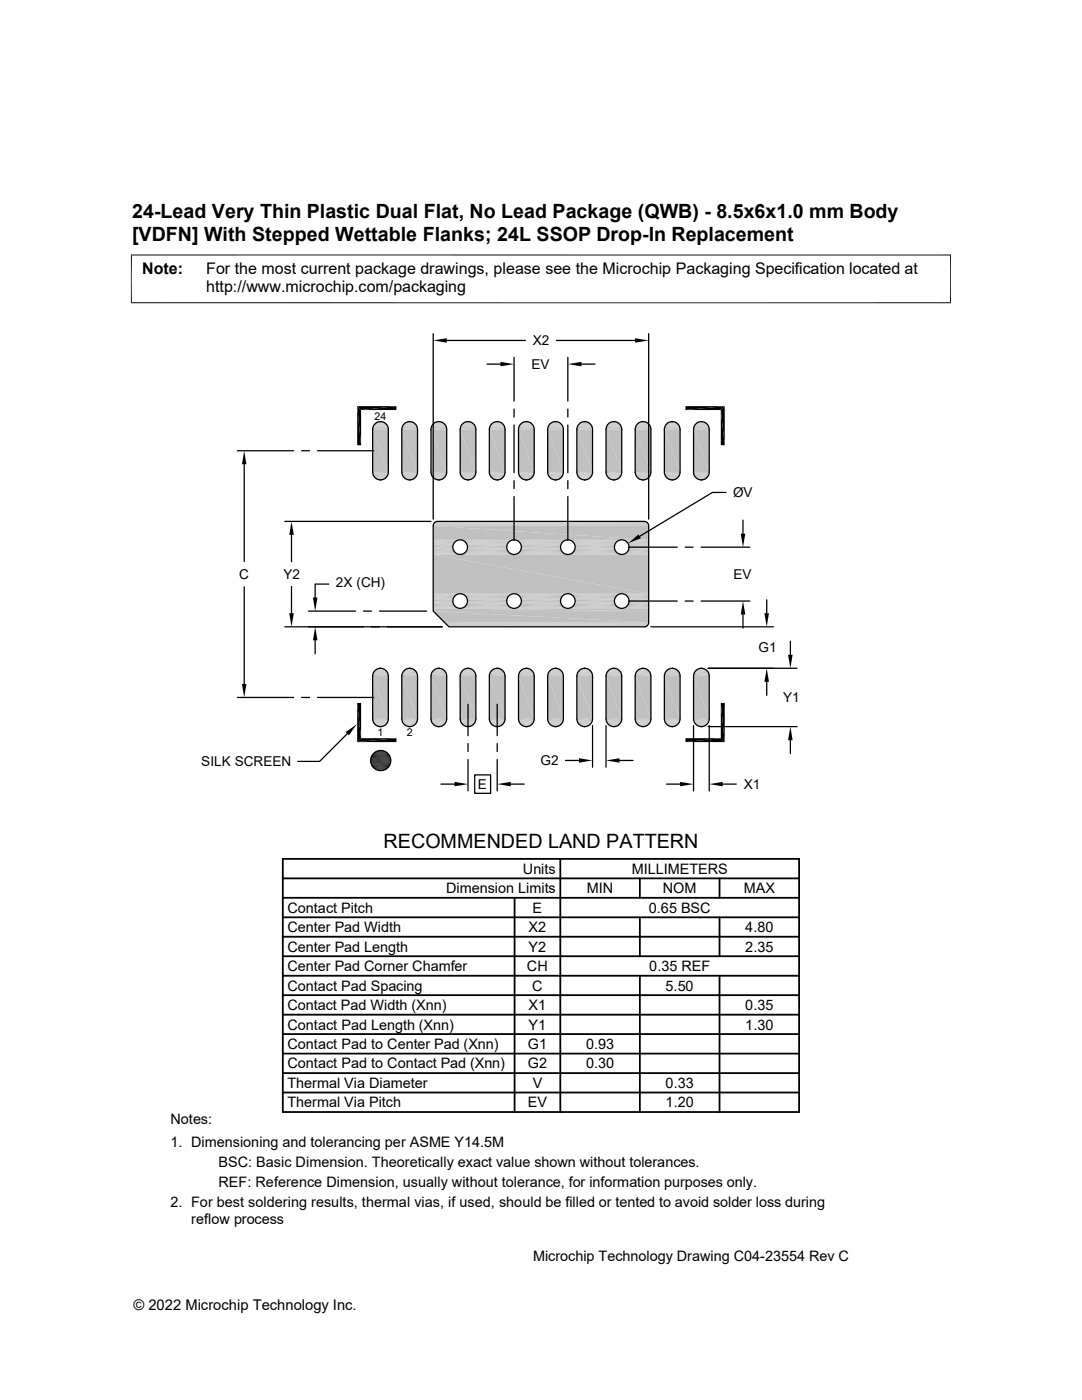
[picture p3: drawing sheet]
<svg xmlns="http://www.w3.org/2000/svg" width="216mm" height="279mm" viewBox="0 0 216 279" stroke-linecap="round" stroke-linejoin="round" font-family="sans-serif">
<path d="M86.4 104.9h43M86.5 104.7h42.9M86.5 104.6h42.9M86.6 104.4h42.7M86.7 104.3h42.5M86.8 104.2h42.3M86.9 104.2h42.1M87 104.1h41.8M87.2 104.1h41.5" fill="none" stroke="#c0c0c0" stroke-width=".2"/>
<g fill="#c0c0c0">
<path d="M86.4 104.9l43 2.8h-43z"/>
<path d="M86.4 104.9h43v2.8z"/>
</g>
<g fill="none" stroke="#c0c0c0" stroke-width=".2">
<path d="M86.4 107.8h5.3M86.4 107.8h5M86.4 108h4.8M86.4 108.1h4.5M86.4 110.3h4.5M86.4 110.5h4.8M86.4 110.6h5M86.4 110.6h5.3M91.9 110.6h10.5M91.9 107.8h10.5M92.2 107.8h10M92.2 110.6h10"/>
<path d="M92.5 110.5h9.4M92.5 108h9.4M92.7 108.1h9M92.7 110.3h9M102.7 110.6h10.5M102.7 107.8h10.5M103 107.8h9.9M103 110.6h9.9M103.2 108h9.4M103.2 110.5h9.4M103.5 108.1h8.9M103.5 110.3h8.9"/>
<path d="M113.5 107.8h10.4M113.5 110.6h10.4M113.7 107.8h10M113.7 110.6h10M114 108h9.4M114 110.5h9.4M114.2 110.3h9M114.2 108.1h9M124.2 107.8h5.2M124.2 110.6h5.2M124.5 107.8h4.9M124.5 110.6h4.9"/>
<path d="M124.7 108h4.7M124.7 110.5h4.7M124.9 108.1h4.5M124.9 110.3h4.5"/>
</g>
<path d="M86.4 108.3h4.3M86.4 110.1h4.3M92.9 108.3h8.6M92.9 110.1h8.6M103.7 110.1h8.5M103.7 108.3h8.5M114.4 108.3h8.6M114.4 110.1h8.6M125.2 108.3h4.2M125.2 110.1h4.2" fill="none" stroke="#c0c0c0" stroke-width=".21"/>
<g fill="none" stroke="#c0c0c0" stroke-width=".25">
<path d="M86.4 108.5h4.2M86.4 108.8h4M86.4 109.6h4M86.4 109.9h4.2M93.1 109.9h8.2M93.1 108.5h8.2M93.2 108.8h8M93.2 109.6h8M103.8 108.5h8.3M103.8 109.9h8.3M103.9 109.6h8M103.9 108.8h8"/>
<path d="M114.6 109.9h8.2M114.6 108.5h8.2M114.7 108.8h8M114.7 109.6h8M125.3 109.9h4.1M125.3 108.5h4.1M125.4 109.6h4M125.4 108.8h4"/>
</g>
<path d="M86.4 109.1h4M86.4 109.3h4M93.3 109.3h7.8M93.3 109.1h7.8M104 109.3h7.9M104 109.1h7.9M114.8 109.3h7.8M114.8 109.1h7.8M125.5 109.3h3.9M125.5 109.1h3.9" fill="none" stroke="#c0c0c0" stroke-width=".28"/>
<g fill="#c0c0c0">
<path d="M86.4 110.7l43 7.8h-43z"/>
<path d="M86.4 110.7h43v7.8z"/>
</g>
<g fill="none" stroke="#c0c0c0" stroke-width=".2">
<path d="M86.4 118.5h5.3M86.4 118.6h5M86.4 118.7h4.8M86.4 118.9h4.5M91.9 118.5h10.5M92.2 118.6h10M92.5 118.7h9.4M92.7 118.9h9M102.7 118.5h10.5M103 118.6h9.9M103.2 118.7h9.4M103.5 118.9h8.9"/>
<path d="M113.5 118.5h10.4M113.7 118.6h10M114 118.7h9.4M114.2 118.9h9M124.2 118.5h5.2M124.5 118.6h4.9M124.7 118.7h4.7M124.9 118.9h4.5M86.4 121h4.5M86.4 121.2h4.8M86.4 121.3h5M86.4 121.4h5.3"/>
<path d="M91.9 121.4h10.5M92.2 121.3h10M92.5 121.2h9.4M92.7 121h9M102.7 121.4h10.5M103 121.3h9.9M103.2 121.2h9.4M103.5 121h8.9M113.5 121.4h10.4M113.7 121.3h10M114 121.2h9.4M114.2 121h9"/>
<path d="M124.2 121.4h5.2M124.5 121.3h4.9M124.7 121.2h4.7M124.9 121h4.5"/>
</g>
<path d="M86.4 119.1h4.3M92.9 119.1h8.6M103.7 119.1h8.5M114.4 119.1h8.6M125.2 119.1h4.2M86.4 120.8h4.3M92.9 120.8h8.6M103.7 120.8h8.5M114.4 120.8h8.6M125.2 120.8h4.2" fill="none" stroke="#c0c0c0" stroke-width=".21"/>
<g fill="none" stroke="#c0c0c0" stroke-width=".25">
<path d="M86.4 119.3h4.2M86.4 119.5h4M93.1 119.3h8.2M93.2 119.5h8M103.8 119.3h8.3M103.9 119.5h8M114.6 119.3h8.2M114.7 119.5h8M125.3 119.3h4.1M125.4 119.5h4M86.4 120.4h4M86.4 120.6h4.2"/>
<path d="M93.1 120.6h8.2M93.2 120.4h8M103.8 120.6h8.3M103.9 120.4h8M114.6 120.6h8.2M114.7 120.4h8M125.3 120.6h4.1M125.4 120.4h4"/>
</g>
<path d="M86.4 119.8h4M93.3 119.8h7.8M104 119.8h7.9M114.8 119.8h7.8M125.5 119.8h3.9M86.4 120.1h4M93.3 120.1h7.8M104 120.1h7.9M114.8 120.1h7.8M125.5 120.1h3.9" fill="none" stroke="#c0c0c0" stroke-width=".28"/>
<g fill="#c0c0c0">
<path d="M86.4 121.4l43 .6h-43z"/>
<path d="M86.4 121.4h43v.6z"/>
<path d="M86.4 122l43 2.2h-40.7z"/>
<path d="M86.4 122h43v2.2z"/>
</g>
<path d="M88.7 124.3h40.7M88.8 124.4h40.6M89 124.6h40.4M89.1 124.7h40.2M89.3 124.8h39.9M89.4 124.9h39.7M89.5 125h39.5M89.5 125.1h39.3" fill="none" stroke="#c0c0c0" stroke-width=".2"/>
<g fill="#c0c0c0">
<path d="M75.7 84.2h.5z"/>
<path d="M81.5 84.2h.5z"/>
<path d="M87.3 84.2h.5z"/>
<path d="M93.1 84.2h.6z"/>
<path d="M99 84.2h.5z"/>
<path d="M104.8 84.2h.5z"/>
<path d="M110.6 84.2h.5z"/>
<path d="M116.4 84.2h.5z"/>
<path d="M122.2 84.2h.6z"/>
<path d="M128.1 84.2h.5z"/>
<path d="M133.9 84.2h.5z"/>
<path d="M139.7 84.2h.5z"/>
<path d="M133.8 84.2h.6z"/>
<path d="M128 84.2h.6z"/>
<path d="M104.7 84.2h.6z"/>
<path d="M98.9 84.2h.6z"/>
<path d="M81.4 84.2h.6z"/>
<path d="M75.6 84.2h.6z"/>
<path d="M139.4 84.2h1.1z"/>
<path d="M139.7 84.2h.8z"/>
<path d="M133.6 84.2h1.1z"/>
<path d="M133.8 84.2h.9z"/>
<path d="M127.8 84.2h1z"/>
<path d="M128 84.2h.8z"/>
<path d="M122 84.2h1z"/>
<path d="M122.2 84.2h.8z"/>
<path d="M116.1 84.2h1.1z"/>
<path d="M116.4 84.2h.8z"/>
<path d="M110.3 84.2h1.1z"/>
<path d="M110.6 84.2h.8z"/>
<path d="M104.5 84.2h1.1z"/>
<path d="M104.7 84.2h.9z"/>
<path d="M98.7 84.2h1z"/>
<path d="M98.9 84.2h.8z"/>
<path d="M92.9 84.2h1z"/>
<path d="M93.1 84.2h.8z"/>
<path d="M87 84.2h1.1z"/>
<path d="M87.3 84.2h.8z"/>
<path d="M81.2 84.2h1.1z"/>
<path d="M81.4 84.2h.9z"/>
<path d="M75.4 84.2h1.1z"/>
<path d="M75.6 84.2h.9z"/>
<path d="M133.5 84.2h1.2z"/>
<path d="M127.7 84.2h1.2z"/>
<path d="M127.8 84.2h1.1z"/>
<path d="M104.4 84.2h1.2z"/>
<path d="M98.6 84.2h1.2z"/>
<path d="M98.7 84.2h1.1z"/>
<path d="M75.3 84.2h1.2z"/>
<path d="M139.2 84.3l.2-.1 1.3 .1z"/>
<path d="M139.4 84.2h1.1l.2 .1z"/>
<path d="M133.4 84.3l.1-.1 1.4 .1z"/>
<path d="M133.5 84.2l1.4 .1z"/>
<path d="M127.6 84.3l.1-.1 1.4 .1z"/>
<path d="M127.7 84.2l1.4 .1z"/>
<path d="M121.7 84.3l.3-.1 1.3 .1z"/>
<path d="M122 84.2h1l.3 .1z"/>
<path d="M115.9 84.3l.2-.1 1.4 .1z"/>
<path d="M116.1 84.2h1.1l.3 .1z"/>
<path d="M110.1 84.3l.2-.1 1.3 .1z"/>
<path d="M110.3 84.2h1.1l.2 .1z"/>
<path d="M104.3 84.3l.1-.1 1.4 .1z"/>
<path d="M104.4 84.2l1.4 .1z"/>
<path d="M98.4 84.3l.2-.1 1.4 .1z"/>
<path d="M98.6 84.2l1.4 .1z"/>
<path d="M92.6 84.3l.3-.1 1.3 .1z"/>
<path d="M92.9 84.2h1l.3 .1z"/>
<path d="M86.8 84.3l.2-.1 1.3 .1z"/>
<path d="M87 84.2h1.1l.2 .1z"/>
<path d="M81 84.3l.2-.1 1.3 .1z"/>
<path d="M81.2 84.2l1.3 .1z"/>
<path d="M75.2 84.3l.1-.1 1.4 .1z"/>
<path d="M75.3 84.2l1.4 .1z"/>
<path d="M133.3 84.4h1.7z"/>
<path d="M133.4 84.3l1.6 .1z"/>
<path d="M127.4 84.4h1.8z"/>
<path d="M127.6 84.3l1.6 .1z"/>
<path d="M104.2 84.4h1.7z"/>
<path d="M104.3 84.3l1.6 .1z"/>
<path d="M98.3 84.4h1.8z"/>
<path d="M98.4 84.3l1.7 .1z"/>
<path d="M80.9 84.4h1.7z"/>
<path d="M81 84.3l1.6 .1z"/>
<path d="M75.1 84.4h1.7z"/>
<path d="M75.2 84.3l1.6 .1z"/>
</g>
<path d="M139 84.4h2" fill="none" stroke="#c0c0c0" stroke-width=".2"/>
<path d="M139.2 84.3h1.5l.3 .2z" fill="#c0c0c0"/>
<path d="M133.1 84.4h2" fill="none" stroke="#c0c0c0" stroke-width=".2"/>
<path d="M133.3 84.4l1.8 .1z" fill="#c0c0c0"/>
<path d="M127.3 84.4h2" fill="none" stroke="#c0c0c0" stroke-width=".2"/>
<path d="M127.4 84.4l1.9 .1z" fill="#c0c0c0"/>
<path d="M121.5 84.4h2" fill="none" stroke="#c0c0c0" stroke-width=".2"/>
<path d="M121.7 84.3h1.6l.2 .2z" fill="#c0c0c0"/>
<path d="M115.7 84.4h2" fill="none" stroke="#c0c0c0" stroke-width=".2"/>
<path d="M115.9 84.3h1.6l.2 .2z" fill="#c0c0c0"/>
<path d="M109.8 84.4h2.1" fill="none" stroke="#c0c0c0" stroke-width=".2"/>
<path d="M110.1 84.3h1.5l.3 .2z" fill="#c0c0c0"/>
<path d="M104 84.4h2" fill="none" stroke="#c0c0c0" stroke-width=".2"/>
<path d="M104.2 84.4l1.8 .1z" fill="#c0c0c0"/>
<path d="M98.2 84.4h2" fill="none" stroke="#c0c0c0" stroke-width=".2"/>
<path d="M98.3 84.4l1.9 .1z" fill="#c0c0c0"/>
<path d="M92.4 84.4h2" fill="none" stroke="#c0c0c0" stroke-width=".2"/>
<path d="M92.6 84.3h1.6l.2 .2z" fill="#c0c0c0"/>
<path d="M86.6 84.4h2" fill="none" stroke="#c0c0c0" stroke-width=".2"/>
<g fill="#c0c0c0">
<path d="M86.8 84.3h1.5l.3 .2z"/>
<path d="M80.8 84.5l.1-.1 1.8 .1z"/>
<path d="M80.9 84.4l1.8 .1z"/>
<path d="M74.9 84.5l.2-.1 1.8 .1z"/>
<path d="M75.1 84.4l1.8 .1z"/>
</g>
<g fill="none" stroke="#c0c0c0" stroke-width=".2">
<path d="M74.4 85.4h3.1M74.5 85.1h2.9M74.5 85h2.9M74.6 84.9h2.7M74.6 84.8h2.6M74.7 84.6h2.4M74.8 84.5h2.2M80.2 85.4h3.1M80.3 85.1h2.9M80.3 85h2.9M80.4 84.9h2.7M80.4 84.8h2.6"/>
<path d="M80.6 84.6h2.4M80.6 84.5h2.2M86.4 84.6h2.4M92.2 84.6h2.4M97.7 85.4h3.1M97.7 85.1h3M97.8 85h2.8M97.9 84.9h2.7M97.9 84.8h2.6M98 84.6h2.4M98.1 84.5h2.2M103.5 85.4h3.1"/>
<path d="M103.6 85.1h2.9M103.6 85h2.9M103.7 84.9h2.7M103.7 84.8h2.6M103.8 84.6h2.4M103.9 84.5h2.2M109.6 84.6h2.5M115.5 84.6h2.4M121.3 84.6h2.4M126.8 85.4h3.1M126.9 85.1h2.9M126.9 85h2.9"/>
<path d="M127 84.9h2.7M127 84.8h2.6M127.1 84.6h2.4M127.2 84.5h2.2M132.6 85.4h3.1M132.7 85.1h2.9M132.7 85h2.9M132.8 84.9h2.7M132.8 84.8h2.6M132.9 84.6h2.4M133 84.5h2.2M138.7 84.6h2.5"/>
</g>
<g fill="none" stroke="#c0c0c0" stroke-width=".23">
<path d="M74.4 85.3h3M80.2 85.3h3.1M86.1 85h2.9M86.2 84.8h2.7M91.9 85h3M92 84.8h2.7M97.7 85.3h3M103.5 85.3h3.1M109.4 85h2.9M109.5 84.8h2.7M115.2 85h3M115.3 84.8h2.7"/>
<path d="M121 85h3M121.1 84.8h2.7M126.8 85.3h3.1M132.6 85.3h3.1M138.5 85h2.9M138.6 84.8h2.7"/>
</g>
<g fill="none" stroke="#c0c0c0" stroke-width=".28">
<path d="M74.4 85.6h3.1M80.2 85.6h3.1M86 85.6h3.1M86 85.3h3.1M91.8 85.6h3.2M91.8 85.3h3.1M97.6 85.6h3.2M103.5 85.6h3.1M109.3 85.6h3.1M109.3 85.3h3.1M115.1 85.6h3.1M115.1 85.3h3.1"/>
<path d="M120.9 85.6h3.2M120.9 85.3h3.1M126.7 85.6h3.2M132.6 85.6h3.1M138.4 85.6h3.1M138.4 85.3h3.1"/>
</g>
<g fill="#c0c0c0">
<path d="M138.4 85.7l3.1 8.5h-3.1z"/>
<path d="M138.4 85.7h3.1v8.5z"/>
<path d="M132.6 85.7l3.1 8.5h-3.1z"/>
<path d="M132.6 85.7h3.1v8.5z"/>
<path d="M126.7 85.7l3.2 8.5h-3.2z"/>
<path d="M126.7 85.7h3.2v8.5z"/>
<path d="M120.9 85.7l3.2 8.5h-3.2z"/>
<path d="M120.9 85.7h3.2v8.5z"/>
<path d="M115.1 85.7l3.1 8.5h-3.1z"/>
<path d="M115.1 85.7h3.1v8.5z"/>
<path d="M109.3 85.7l3.1 8.5h-3.1z"/>
<path d="M109.3 85.7h3.1v8.5z"/>
<path d="M103.5 85.7l3.1 8.5h-3.1z"/>
<path d="M103.5 85.7h3.1v8.5z"/>
<path d="M97.6 85.7l3.2 8.5h-3.2z"/>
<path d="M97.6 85.7h3.2v8.5z"/>
<path d="M91.8 85.7l3.2 8.5h-3.2z"/>
<path d="M91.8 85.7h3.2v8.5z"/>
<path d="M86 85.7l3.1 8.5h-3.1z"/>
<path d="M86 85.7h3.1v8.5z"/>
<path d="M80.2 85.7l3.1 8.5h-3.1z"/>
<path d="M80.2 85.7h3.1v8.5z"/>
<path d="M74.4 85.7l3.1 8.5h-3.1z"/>
<path d="M74.4 85.7h3.1v8.5z"/>
</g>
<path d="M74.4 94.4h3.1M80.2 94.4h3.1M86 94.4h3.1M91.8 94.4h3.2M97.6 94.4h3.2M103.5 94.4h3.1M109.3 94.4h3.1M115.1 94.4h3.1M120.9 94.4h3.2M126.7 94.4h3.2M132.6 94.4h3.1M138.4 94.4h3.1" fill="none" stroke="#c0c0c0" stroke-width=".28"/>
<g fill="none" stroke="#c0c0c0" stroke-width=".2">
<path d="M74.7 95.3h2.4M80.5 95.3h2.5M86 94.5h3.1M86.1 94.8h2.9M86.1 94.9h2.9M86.2 95h2.7M86.3 95.1h2.6M86.4 95.3h2.4M86.5 95.4h2.2M91.8 94.5h3.1M91.9 94.8h2.9M91.9 94.9h2.9"/>
<path d="M92 95h2.7M92.1 95.1h2.6M92.2 95.3h2.4M92.3 95.4h2.2M98 95.3h2.4M103.8 95.3h2.4M109.6 95.3h2.5M115.1 94.5h3.1M115.2 94.8h2.9M115.2 94.9h2.9M115.3 95h2.7M115.4 95.1h2.6"/>
<path d="M115.5 95.3h2.4M115.6 95.4h2.2M120.9 94.5h3.1M121 94.8h3M121.1 94.9h2.8M121.1 95h2.7M121.2 95.1h2.6M121.3 95.3h2.4M121.4 95.4h2.2M127.1 95.3h2.4M132.9 95.3h2.4M138.7 95.3h2.5"/>
</g>
<g fill="none" stroke="#c0c0c0" stroke-width=".25">
<path d="M74.4 94.6h3.1M74.4 94.9h3M80.2 94.6h3.1M80.3 94.9h2.9M97.7 94.6h3.1M97.7 94.9h3M103.5 94.6h3.1M103.5 94.9h3M109.3 94.6h3.1M109.4 94.9h2.9M126.8 94.6h3.1M126.9 94.9h2.9"/>
<path d="M132.6 94.6h3.1M132.7 94.9h2.9M138.4 94.6h3.1M138.5 94.9h2.9"/>
</g>
<path d="M86 94.6h3.1M91.8 94.6h3.1M115.1 94.6h3.1M121 94.6h3" fill="none" stroke="#c0c0c0" stroke-width=".23"/>
<path d="M74.6 95.1h2.7M80.4 95.1h2.7M97.9 95.1h2.7M103.7 95.1h2.7M109.5 95.1h2.7M127 95.1h2.7M132.8 95.1h2.7M138.6 95.1h2.7" fill="none" stroke="#c0c0c0" stroke-width=".21"/>
<path d="M121.5 95.4l1.9 .1z" fill="#c0c0c0"/>
<path d="M121.5 95.5h2" fill="none" stroke="#c0c0c0" stroke-width=".2"/>
<path d="M115.7 95.4l1.8 .1z" fill="#c0c0c0"/>
<path d="M115.7 95.5h2" fill="none" stroke="#c0c0c0" stroke-width=".2"/>
<path d="M92.4 95.4l1.9 .1z" fill="#c0c0c0"/>
<path d="M92.4 95.5h2" fill="none" stroke="#c0c0c0" stroke-width=".2"/>
<path d="M86.6 95.4l1.8 .1z" fill="#c0c0c0"/>
<path d="M86.6 95.5h2" fill="none" stroke="#c0c0c0" stroke-width=".2"/>
<path d="M139 95.4l1.7 .2h-1.5z" fill="#c0c0c0"/>
<path d="M139 95.5h2" fill="none" stroke="#c0c0c0" stroke-width=".2"/>
<path d="M133.1 95.4l1.8 .2h-1.6z" fill="#c0c0c0"/>
<path d="M133.1 95.5h2" fill="none" stroke="#c0c0c0" stroke-width=".2"/>
<path d="M127.3 95.4l1.8 .2h-1.6z" fill="#c0c0c0"/>
<path d="M127.3 95.5h2" fill="none" stroke="#c0c0c0" stroke-width=".2"/>
<g fill="#c0c0c0">
<path d="M121.6 95.5l1.7 .1z"/>
<path d="M121.6 95.5h1.8z"/>
<path d="M115.8 95.5l1.6 .1z"/>
<path d="M115.8 95.5h1.7z"/>
<path d="M109.8 95.4l1.8 .2h-1.5z"/>
</g>
<path d="M109.8 95.5h2.1" fill="none" stroke="#c0c0c0" stroke-width=".2"/>
<path d="M104 95.4l1.8 .2h-1.6z" fill="#c0c0c0"/>
<path d="M104 95.5h2" fill="none" stroke="#c0c0c0" stroke-width=".2"/>
<path d="M98.2 95.4l1.8 .2h-1.6z" fill="#c0c0c0"/>
<path d="M98.2 95.5h2" fill="none" stroke="#c0c0c0" stroke-width=".2"/>
<g fill="#c0c0c0">
<path d="M92.5 95.5l1.6 .1z"/>
<path d="M92.5 95.5h1.8z"/>
<path d="M86.7 95.5l1.6 .1z"/>
<path d="M86.7 95.5h1.7z"/>
<path d="M80.7 95.4l1.8 .2h-1.5z"/>
</g>
<path d="M80.7 95.5h2" fill="none" stroke="#c0c0c0" stroke-width=".2"/>
<path d="M74.9 95.4l1.8 .2h-1.6z" fill="#c0c0c0"/>
<path d="M74.9 95.5h2" fill="none" stroke="#c0c0c0" stroke-width=".2"/>
<g fill="#c0c0c0">
<path d="M121.7 95.6l1.4 .1z"/>
<path d="M121.7 95.6h1.6z"/>
<path d="M115.9 95.6l1.4 .1z"/>
<path d="M115.9 95.6h1.5z"/>
<path d="M92.6 95.6l1.4 .1z"/>
<path d="M92.6 95.6h1.5z"/>
<path d="M86.8 95.6l1.4 .1z"/>
<path d="M86.8 95.6h1.5z"/>
<path d="M139.2 95.6l1.3 .1z"/>
<path d="M139.2 95.6h1.5l-.2 .1z"/>
<path d="M133.3 95.6l1.4 .1z"/>
<path d="M133.3 95.6h1.6l-.2 .1z"/>
<path d="M127.5 95.6l1.3 .1z"/>
<path d="M127.5 95.6h1.6l-.3 .1z"/>
<path d="M121.9 95.7h1.1z"/>
<path d="M121.9 95.7h1.2z"/>
<path d="M116.1 95.7h1.1z"/>
<path d="M116.1 95.7h1.2z"/>
<path d="M110.1 95.6l1.3 .1z"/>
<path d="M110.1 95.6h1.5l-.2 .1z"/>
<path d="M104.2 95.6l1.4 .1z"/>
<path d="M104.2 95.6h1.6l-.2 .1z"/>
<path d="M98.4 95.6l1.3 .1z"/>
<path d="M98.4 95.6h1.6l-.3 .1z"/>
<path d="M92.8 95.7h1.1z"/>
<path d="M92.8 95.7h1.2z"/>
<path d="M87 95.7h1.1z"/>
<path d="M87 95.7h1.2z"/>
<path d="M81 95.6l1.3 .1z"/>
<path d="M81 95.6h1.5l-.2 .1z"/>
<path d="M75.1 95.6l1.4 .1z"/>
<path d="M75.1 95.6h1.6l-.2 .1z"/>
<path d="M122 95.7h.8z"/>
<path d="M122 95.7h1z"/>
<path d="M116.1 95.7h.9z"/>
<path d="M92.9 95.7h.8z"/>
<path d="M92.9 95.7h1z"/>
<path d="M87 95.7h.9z"/>
<path d="M75.6 95.8h.6z"/>
<path d="M81.5 95.8h.5z"/>
<path d="M87.3 95.8h.5z"/>
<path d="M93.1 95.8h.5z"/>
<path d="M98.9 95.8h.6z"/>
<path d="M104.8 95.8h.5z"/>
<path d="M110.6 95.8h.5z"/>
<path d="M116.4 95.8h.5z"/>
<path d="M122.2 95.8h.5z"/>
<path d="M128 95.8h.6z"/>
<path d="M133.9 95.8h.5z"/>
<path d="M139.7 95.8h.5z"/>
<path d="M139.4 95.7l.8 .1z"/>
<path d="M139.4 95.7h1.1z"/>
<path d="M133.6 95.7l.8 .1z"/>
<path d="M133.6 95.7h1.1z"/>
<path d="M127.8 95.7l.8 .1z"/>
<path d="M127.8 95.7h1z"/>
<path d="M122.2 95.7l.5 .1z"/>
<path d="M122.2 95.7h.6z"/>
<path d="M116.4 95.7l.5 .1z"/>
<path d="M116.4 95.7h.6z"/>
<path d="M110.3 95.7l.8 .1z"/>
<path d="M110.3 95.7h1.1z"/>
<path d="M104.5 95.7l.8 .1z"/>
<path d="M104.5 95.7h1.1z"/>
<path d="M98.7 95.7l.8 .1z"/>
<path d="M98.7 95.7h1z"/>
<path d="M93.1 95.7l.5 .1z"/>
<path d="M93.1 95.7h.6z"/>
<path d="M87.3 95.7l.5 .1z"/>
<path d="M87.3 95.7h.6z"/>
<path d="M81.2 95.7l.8 .1z"/>
<path d="M81.2 95.7h1.1z"/>
<path d="M75.4 95.7l.8 .1z"/>
<path d="M75.4 95.7h1.1z"/>
<path d="M75.6 133.4h.6z"/>
<path d="M81.5 133.4h.5z"/>
<path d="M87.3 133.4h.5z"/>
<path d="M93.1 133.4h.5z"/>
<path d="M98.9 133.4h.6z"/>
<path d="M104.8 133.4h.5z"/>
<path d="M110.6 133.4h.5z"/>
<path d="M116.4 133.4h.5z"/>
<path d="M122.2 133.4h.5z"/>
<path d="M128 133.4h.6z"/>
<path d="M133.9 133.4h.5z"/>
<path d="M139.7 133.4h.5z"/>
<path d="M122.2 133.4h.6z"/>
<path d="M116.4 133.4h.6z"/>
<path d="M93.1 133.4h.6z"/>
<path d="M87.3 133.4h.6z"/>
<path d="M139.4 133.5h1.1z"/>
<path d="M139.7 133.4l.8 .1z"/>
<path d="M133.6 133.5h1.1z"/>
<path d="M133.9 133.4l.8 .1z"/>
<path d="M127.8 133.5h1z"/>
<path d="M128 133.4l.8 .1z"/>
<path d="M122 133.5h1z"/>
<path d="M122.2 133.4l.8 .1z"/>
<path d="M116.1 133.5h1.1z"/>
<path d="M116.4 133.4l.8 .1z"/>
<path d="M110.3 133.5h1.1z"/>
<path d="M110.6 133.4l.8 .1z"/>
<path d="M104.5 133.5h1.1z"/>
<path d="M104.8 133.4l.8 .1z"/>
<path d="M98.7 133.5h1z"/>
<path d="M98.9 133.4l.8 .1z"/>
<path d="M92.9 133.5h1z"/>
<path d="M93.1 133.4l.8 .1z"/>
<path d="M87 133.5h1.1z"/>
<path d="M87.3 133.4l.8 .1z"/>
<path d="M81.2 133.5h1.1z"/>
<path d="M81.5 133.4l.8 .1z"/>
<path d="M75.4 133.5h1.1z"/>
<path d="M75.6 133.4l.9 .1z"/>
<path d="M121.9 133.5h1.2z"/>
<path d="M122 133.5h1.1z"/>
<path d="M116.1 133.5h1.2z"/>
<path d="M92.8 133.5h1.2z"/>
<path d="M92.9 133.5h1.1z"/>
<path d="M87 133.5h1.2z"/>
<path d="M139.2 133.6l.2-.1 1.3 .1z"/>
<path d="M139.4 133.5l1.3 .1z"/>
<path d="M133.4 133.6l.2-.1 1.3 .1z"/>
<path d="M133.6 133.5l1.3 .1z"/>
<path d="M127.5 133.6l.3-.1 1.3 .1z"/>
<path d="M127.8 133.5l1.3 .1z"/>
<path d="M121.7 133.6h1.6z"/>
<path d="M121.9 133.5l1.4 .1z"/>
<path d="M115.9 133.6h1.5z"/>
<path d="M116.1 133.5l1.3 .1z"/>
<path d="M110.1 133.6l.2-.1 1.3 .1z"/>
<path d="M110.3 133.5l1.3 .1z"/>
<path d="M104.2 133.6l.3-.1 1.3 .1z"/>
<path d="M104.5 133.5l1.3 .1z"/>
<path d="M98.4 133.6l.3-.1 1.3 .1z"/>
<path d="M98.7 133.5l1.3 .1z"/>
<path d="M92.6 133.6h1.5z"/>
<path d="M92.8 133.5l1.3 .1z"/>
<path d="M86.8 133.6h1.5z"/>
<path d="M87 133.5l1.3 .1z"/>
<path d="M81 133.6l.2-.1 1.3 .1z"/>
<path d="M81.2 133.5l1.3 .1z"/>
<path d="M75.1 133.6l.3-.1 1.3 .1z"/>
<path d="M75.4 133.5l1.3 .1z"/>
<path d="M121.6 133.6h1.8z"/>
<path d="M121.7 133.6h1.7z"/>
<path d="M115.8 133.6h1.7z"/>
<path d="M115.9 133.6h1.6z"/>
<path d="M92.5 133.6h1.8z"/>
<path d="M92.6 133.6h1.7z"/>
<path d="M86.7 133.6h1.7z"/>
<path d="M86.8 133.6h1.6z"/>
</g>
<path d="M139 133.7h2" fill="none" stroke="#c0c0c0" stroke-width=".2"/>
<path d="M139.2 133.6h1.5l.3 .2z" fill="#c0c0c0"/>
<path d="M133.1 133.7h2" fill="none" stroke="#c0c0c0" stroke-width=".2"/>
<path d="M133.3 133.6h1.6l.2 .2z" fill="#c0c0c0"/>
<path d="M127.3 133.7h2" fill="none" stroke="#c0c0c0" stroke-width=".2"/>
<path d="M127.5 133.6h1.6l.2 .2z" fill="#c0c0c0"/>
<path d="M121.5 133.7h2" fill="none" stroke="#c0c0c0" stroke-width=".2"/>
<path d="M121.6 133.6l1.9 .2z" fill="#c0c0c0"/>
<path d="M115.7 133.7h2" fill="none" stroke="#c0c0c0" stroke-width=".2"/>
<path d="M115.8 133.6l1.9 .2z" fill="#c0c0c0"/>
<path d="M109.8 133.7h2.1" fill="none" stroke="#c0c0c0" stroke-width=".2"/>
<path d="M110.1 133.6h1.5l.3 .2z" fill="#c0c0c0"/>
<path d="M104 133.7h2" fill="none" stroke="#c0c0c0" stroke-width=".2"/>
<path d="M104.2 133.6h1.6l.2 .2z" fill="#c0c0c0"/>
<path d="M98.2 133.7h2" fill="none" stroke="#c0c0c0" stroke-width=".2"/>
<path d="M98.4 133.6h1.6l.2 .2z" fill="#c0c0c0"/>
<path d="M92.4 133.7h2" fill="none" stroke="#c0c0c0" stroke-width=".2"/>
<path d="M92.5 133.6l1.9 .2z" fill="#c0c0c0"/>
<path d="M86.6 133.7h2" fill="none" stroke="#c0c0c0" stroke-width=".2"/>
<path d="M86.7 133.6l1.9 .2z" fill="#c0c0c0"/>
<path d="M80.7 133.7h2" fill="none" stroke="#c0c0c0" stroke-width=".2"/>
<path d="M81 133.6h1.5l.2 .2z" fill="#c0c0c0"/>
<path d="M74.9 133.7h2" fill="none" stroke="#c0c0c0" stroke-width=".2"/>
<path d="M75.1 133.6h1.6l.2 .2z" fill="#c0c0c0"/>
<g fill="none" stroke="#c0c0c0" stroke-width=".2">
<path d="M74.7 133.8h2.4M80.5 133.8h2.5M86 134.7h3.1M86.1 134.4h2.9M86.1 134.2h2.9M86.2 134.1h2.7M86.3 134h2.6M86.4 133.9h2.4M86.5 133.8h2.2M91.8 134.7h3.1M91.9 134.4h2.9M91.9 134.2h2.9"/>
<path d="M92 134.1h2.7M92.1 134h2.6M92.2 133.9h2.4M92.3 133.8h2.2M98 133.8h2.4M103.8 133.8h2.4M109.6 133.8h2.5M115.1 134.7h3.1M115.2 134.4h2.9M115.2 134.2h2.9M115.3 134.1h2.7M115.4 134h2.6"/>
<path d="M115.5 133.9h2.4M115.6 133.8h2.2M120.9 134.7h3.1M121 134.4h3M121.1 134.2h2.8M121.1 134.1h2.7M121.2 134h2.6M121.3 133.9h2.4M121.4 133.8h2.2M127.1 133.8h2.4M132.9 133.8h2.4M138.7 133.8h2.5"/>
</g>
<path d="M74.6 134h2.7M80.4 134h2.7M97.9 134h2.7M103.7 134h2.7M109.5 134h2.7M127 134h2.7M132.8 134h2.7M138.6 134h2.7" fill="none" stroke="#c0c0c0" stroke-width=".21"/>
<g fill="none" stroke="#c0c0c0" stroke-width=".25">
<path d="M74.4 134.5h3.1M74.4 134.3h3M80.2 134.5h3.1M80.3 134.3h2.9M97.7 134.5h3.1M97.7 134.3h3M103.5 134.5h3.1M103.5 134.3h3M109.3 134.5h3.1M109.4 134.3h2.9M126.8 134.5h3.1M126.9 134.3h2.9"/>
<path d="M132.6 134.5h3.1M132.7 134.3h2.9M138.4 134.5h3.1M138.5 134.3h2.9"/>
</g>
<path d="M86 134.5h3.1M91.8 134.5h3.1M115.1 134.5h3.1M121 134.5h3" fill="none" stroke="#c0c0c0" stroke-width=".23"/>
<path d="M74.4 134.8h3.1M80.2 134.8h3.1M86 134.8h3.1M91.8 134.8h3.2M97.6 134.8h3.2M103.5 134.8h3.1M109.3 134.8h3.1M115.1 134.8h3.1M120.9 134.8h3.2M126.7 134.8h3.2M132.6 134.8h3.1M138.4 134.8h3.1" fill="none" stroke="#c0c0c0" stroke-width=".28"/>
<g fill="#c0c0c0">
<path d="M138.4 134.9l3.1 8.5h-3.1z"/>
<path d="M138.4 134.9h3.1v8.5z"/>
<path d="M132.6 134.9l3.1 8.5h-3.1z"/>
<path d="M132.6 134.9h3.1v8.5z"/>
<path d="M126.7 134.9l3.2 8.5h-3.2z"/>
<path d="M126.7 134.9h3.2v8.5z"/>
<path d="M120.9 134.9l3.2 8.5h-3.2z"/>
<path d="M120.9 134.9h3.2v8.5z"/>
<path d="M115.1 134.9l3.1 8.5h-3.1z"/>
<path d="M115.1 134.9h3.1v8.5z"/>
<path d="M109.3 134.9l3.1 8.5h-3.1z"/>
<path d="M109.3 134.9h3.1v8.5z"/>
<path d="M103.5 134.9l3.1 8.5h-3.1z"/>
<path d="M103.5 134.9h3.1v8.5z"/>
<path d="M97.6 134.9l3.2 8.5h-3.2z"/>
<path d="M97.6 134.9h3.2v8.5z"/>
<path d="M91.8 134.9l3.2 8.5h-3.2z"/>
<path d="M91.8 134.9h3.2v8.5z"/>
<path d="M86 134.9l3.1 8.5h-3.1z"/>
<path d="M86 134.9h3.1v8.5z"/>
<path d="M80.2 134.9l3.1 8.5h-3.1z"/>
<path d="M80.2 134.9h3.1v8.5z"/>
<path d="M74.4 134.9l3.1 8.5h-3.1z"/>
<path d="M74.4 134.9h3.1v8.5z"/>
</g>
<g fill="none" stroke="#c0c0c0" stroke-width=".28">
<path d="M74.4 143.6h3.1M80.2 143.6h3.1M86 143.6h3.1M86 143.9h3.1M91.8 143.6h3.2M91.8 143.9h3.1M97.6 143.6h3.2M103.5 143.6h3.1M109.3 143.6h3.1M109.3 143.9h3.1M115.1 143.6h3.1M115.1 143.9h3.1"/>
<path d="M120.9 143.6h3.2M120.9 143.9h3.1M126.7 143.6h3.2M132.6 143.6h3.1M138.4 143.6h3.1M138.4 143.9h3.1"/>
</g>
<g fill="none" stroke="#c0c0c0" stroke-width=".2">
<path d="M74.4 143.7h3.1M74.5 144h2.9M74.5 144.1h2.9M74.6 144.3h2.7M74.6 144.4h2.6M74.7 144.5h2.4M74.8 144.6h2.2M80.2 143.7h3.1M80.3 144h2.9M80.3 144.1h2.9M80.4 144.3h2.7M80.4 144.4h2.6"/>
<path d="M80.6 144.5h2.4M80.6 144.6h2.2M86.4 144.6h2.4M92.2 144.6h2.4M97.7 143.7h3.1M97.7 144h3M97.8 144.1h2.8M97.9 144.3h2.7M97.9 144.4h2.6M98 144.5h2.4M98.1 144.6h2.2M103.5 143.7h3.1"/>
<path d="M103.6 144h2.9M103.6 144.1h2.9M103.7 144.3h2.7M103.7 144.4h2.6M103.8 144.5h2.4M103.9 144.6h2.2M109.6 144.6h2.5M115.5 144.6h2.4M121.3 144.6h2.4M126.8 143.7h3.1M126.9 144h2.9M126.9 144.1h2.9"/>
<path d="M127 144.3h2.7M127 144.4h2.6M127.1 144.5h2.4M127.2 144.6h2.2M132.6 143.7h3.1M132.7 144h2.9M132.7 144.1h2.9M132.8 144.3h2.7M132.8 144.4h2.6M132.9 144.5h2.4M133 144.6h2.2M138.7 144.6h2.5"/>
</g>
<g fill="none" stroke="#c0c0c0" stroke-width=".23">
<path d="M74.4 143.9h3M80.2 143.9h3.1M86.1 144.1h2.9M86.2 144.3h2.7M91.9 144.1h3M92 144.3h2.7M97.7 143.9h3M103.5 143.9h3.1M109.4 144.1h2.9M109.5 144.3h2.7M115.2 144.1h3M115.3 144.3h2.7"/>
<path d="M121 144.1h3M121.1 144.3h2.7M126.8 143.9h3.1M132.6 143.9h3.1M138.5 144.1h2.9M138.6 144.3h2.7"/>
</g>
<path d="M133.1 144.7l1.9 .1z" fill="#c0c0c0"/>
<path d="M133.1 144.7h2" fill="none" stroke="#c0c0c0" stroke-width=".2"/>
<path d="M127.3 144.7l1.9 .1z" fill="#c0c0c0"/>
<path d="M127.3 144.7h2" fill="none" stroke="#c0c0c0" stroke-width=".2"/>
<path d="M104 144.7l1.9 .1z" fill="#c0c0c0"/>
<path d="M104 144.7h2" fill="none" stroke="#c0c0c0" stroke-width=".2"/>
<path d="M98.2 144.7l1.9 .1z" fill="#c0c0c0"/>
<path d="M98.2 144.7h2" fill="none" stroke="#c0c0c0" stroke-width=".2"/>
<g fill="#c0c0c0">
<path d="M80.8 144.7l1.8 .1z"/>
<path d="M80.8 144.7h1.9l-.1 .1z"/>
<path d="M74.9 144.7l1.9 .1z"/>
<path d="M74.9 144.7h2l-.1 .1z"/>
<path d="M139 144.7l1.7 .1h-1.5z"/>
</g>
<path d="M139 144.7h2" fill="none" stroke="#c0c0c0" stroke-width=".2"/>
<g fill="#c0c0c0">
<path d="M133.3 144.8h1.6z"/>
<path d="M133.3 144.8h1.7z"/>
<path d="M127.4 144.8h1.7z"/>
<path d="M127.4 144.8h1.8z"/>
<path d="M121.5 144.7l1.8 .1h-1.6z"/>
</g>
<path d="M121.5 144.7h2" fill="none" stroke="#c0c0c0" stroke-width=".2"/>
<path d="M115.7 144.7l1.8 .1h-1.6z" fill="#c0c0c0"/>
<path d="M115.7 144.7h2" fill="none" stroke="#c0c0c0" stroke-width=".2"/>
<path d="M109.8 144.7l1.8 .1h-1.5z" fill="#c0c0c0"/>
<path d="M109.8 144.7h2.1" fill="none" stroke="#c0c0c0" stroke-width=".2"/>
<g fill="#c0c0c0">
<path d="M104.2 144.8h1.6z"/>
<path d="M104.2 144.8h1.7z"/>
<path d="M98.3 144.8h1.7z"/>
<path d="M98.3 144.8h1.8z"/>
<path d="M92.4 144.7l1.8 .1h-1.6z"/>
</g>
<path d="M92.4 144.7h2" fill="none" stroke="#c0c0c0" stroke-width=".2"/>
<path d="M86.6 144.7l1.7 .1h-1.5z" fill="#c0c0c0"/>
<path d="M86.6 144.7h2" fill="none" stroke="#c0c0c0" stroke-width=".2"/>
<g fill="#c0c0c0">
<path d="M80.9 144.8h1.6z"/>
<path d="M80.9 144.8h1.7z"/>
<path d="M75.1 144.8h1.6z"/>
<path d="M75.1 144.8h1.7z"/>
<path d="M133.4 144.8l1.3 .1z"/>
<path d="M133.4 144.8h1.5l-.2 .1z"/>
<path d="M127.6 144.8l1.3 .1z"/>
<path d="M127.6 144.8h1.5l-.2 .1z"/>
<path d="M104.3 144.8l1.3 .1z"/>
<path d="M104.3 144.8h1.5l-.2 .1z"/>
<path d="M98.4 144.8l1.4 .1z"/>
<path d="M98.4 144.8h1.6l-.2 .1z"/>
<path d="M81 144.8l1.3 .1z"/>
<path d="M81 144.8h1.5l-.2 .1z"/>
<path d="M75.2 144.8l1.3 .1z"/>
<path d="M75.2 144.8h1.5l-.2 .1z"/>
<path d="M139.2 144.8l1.3 .1h-1.1z"/>
<path d="M139.2 144.8h1.5l-.2 .1z"/>
<path d="M133.5 144.9h1.2z"/>
<path d="M127.7 144.9h1.1z"/>
<path d="M127.7 144.9h1.2z"/>
<path d="M121.7 144.8l1.3 .1h-1z"/>
<path d="M121.7 144.8h1.6l-.3 .1z"/>
<path d="M115.9 144.8l1.3 .1h-1.1z"/>
<path d="M115.9 144.8h1.6l-.3 .1z"/>
<path d="M110.1 144.8l1.3 .1h-1.1z"/>
<path d="M110.1 144.8h1.5l-.2 .1z"/>
<path d="M104.4 144.9h1.2z"/>
<path d="M98.6 144.9h1.1z"/>
<path d="M98.6 144.9h1.2z"/>
<path d="M92.6 144.8l1.3 .1h-1z"/>
<path d="M92.6 144.8h1.6l-.3 .1z"/>
<path d="M86.8 144.8l1.3 .1h-1.1z"/>
<path d="M86.8 144.8h1.5l-.2 .1z"/>
<path d="M81.2 144.9h1.1z"/>
<path d="M75.3 144.9h1.2z"/>
<path d="M133.6 144.9l.8 .1z"/>
<path d="M133.6 144.9h1.1z"/>
<path d="M127.8 144.9l.8 .1z"/>
<path d="M127.8 144.9h1z"/>
<path d="M104.5 144.9l.8 .1z"/>
<path d="M104.5 144.9h1.1z"/>
<path d="M98.7 144.9l.8 .1z"/>
<path d="M98.7 144.9h1z"/>
<path d="M81.2 144.9l.8 .1z"/>
<path d="M75.4 144.9l.8 .1z"/>
<path d="M75.4 144.9h1.1z"/>
<path d="M75.7 145h.5z"/>
<path d="M81.5 145h.5z"/>
<path d="M87.3 145h.5z"/>
<path d="M93.1 145h.6z"/>
<path d="M99 145h.5z"/>
<path d="M104.8 145h.5z"/>
<path d="M110.6 145h.5z"/>
<path d="M116.4 145h.5z"/>
<path d="M122.2 145h.6z"/>
<path d="M128.1 145h.5z"/>
<path d="M133.9 145h.5z"/>
<path d="M139.7 145h.5z"/>
<path d="M139.4 144.9l.8 .1z"/>
<path d="M139.4 144.9h1.1z"/>
<path d="M133.8 145h.6z"/>
<path d="M128 145h.6z"/>
<path d="M122 144.9l.8 .1z"/>
<path d="M122 144.9h1z"/>
<path d="M116.1 144.9l.8 .1z"/>
<path d="M116.1 144.9h1.1z"/>
<path d="M110.3 144.9l.8 .1z"/>
<path d="M110.3 144.9h1.1z"/>
<path d="M104.7 145h.6z"/>
<path d="M98.9 145h.6z"/>
<path d="M92.9 144.9l.8 .1z"/>
<path d="M92.9 144.9h1z"/>
<path d="M87 144.9l.8 .1z"/>
<path d="M87 144.9h1.1z"/>
<path d="M81.4 145h.6z"/>
<path d="M75.6 145h.6z"/>
</g>
<g fill="none" stroke="#000" stroke-width=".25">
<path d="M86.4 66.6v37M89.2 67.9h15.6M97.2 72.7h2.7M102.6 71.3v8.8M111 67.9h15.7M113.3 71.3v8.8M116 72.7h2.7M129.4 66.6v37M47.4 90h11.2M48.7 92.6v19.5M60.2 90h1.6M63.4 90h11.2"/>
<path d="M75.9 84.1a1.59 1.59 0 0 0-1.5 1.6v8.5a1.59 1.59 0 0 0 1.5 1.6M75.9 95.8h.1M75.9 84.1h.1M75.9 84.1a1.59 1.59 0 0 1 1.6 1.6v8.5a1.59 1.59 0 0 1-1.6 1.6M81.7 84.1a1.59 1.59 0 0 0-1.5 1.6v8.5a1.59 1.59 0 0 0 1.5 1.6M81.7 95.8h.1M81.7 84.1h.1M81.7 84.1a1.59 1.59 0 0 1 1.6 1.6v8.5a1.59 1.59 0 0 1-1.6 1.6M87.6 84.1a1.59 1.59 0 0 0-1.6 1.6v8.5a1.59 1.59 0 0 0 1.6 1.6M87.6 95.8h.1M87.6 84.1h.1M87.6 84.1a1.59 1.59 0 0 1 1.5 1.6v8.5a1.59 1.59 0 0 1-1.5 1.6"/>
<path d="M93.4 84.1a1.59 1.59 0 0 0-1.6 1.6v8.5a1.59 1.59 0 0 0 1.6 1.6M93.4 95.8h.1M93.4 84.1h.1M93.4 84.1a1.59 1.59 0 0 1 1.6 1.6v8.5a1.59 1.59 0 0 1-1.6 1.6M99.2 84.1a1.59 1.59 0 0 0-1.6 1.6v8.5a1.59 1.59 0 0 0 1.6 1.6M99.2 95.8h.1M99.2 84.1h.1M99.2 84.1a1.59 1.59 0 0 1 1.6 1.6v8.5a1.59 1.59 0 0 1-1.6 1.6M102.6 81.6v1.6M102.6 84.8v9.5M102.6 95.9v1.6M102.6 99.1v8.7"/>
<path d="M105 84.1a1.59 1.59 0 0 0-1.5 1.6v8.5a1.59 1.59 0 0 0 1.5 1.6M105 95.8h.1M105 84.1h.1M105 84.1a1.59 1.59 0 0 1 1.6 1.6v8.5a1.59 1.59 0 0 1-1.6 1.6M110.8 84.1a1.59 1.59 0 0 0-1.5 1.6v8.5a1.59 1.59 0 0 0 1.5 1.6M110.8 95.8h.1M110.8 84.1h.1M110.8 84.1a1.59 1.59 0 0 1 1.6 1.6v8.5a1.59 1.59 0 0 1-1.6 1.6M113.3 81.6v1.6M113.3 84.8v9.5M113.3 95.9v1.6M113.3 99.1v8.7"/>
<path d="M116.7 84.1a1.59 1.59 0 0 0-1.6 1.6v8.5a1.59 1.59 0 0 0 1.6 1.6M116.7 95.8h.1M116.7 84.1h.1M116.7 84.1a1.59 1.59 0 0 1 1.5 1.6v8.5a1.59 1.59 0 0 1-1.5 1.6M122.5 84.1a1.59 1.59 0 0 0-1.6 1.6v8.5a1.59 1.59 0 0 0 1.6 1.6M122.5 95.8h.1M122.5 84.1h.1M122.5 84.1a1.59 1.59 0 0 1 1.6 1.6v8.5a1.59 1.59 0 0 1-1.6 1.6M128.3 84.1a1.59 1.59 0 0 0-1.6 1.6v8.5a1.59 1.59 0 0 0 1.6 1.6M128.3 95.8h.1M128.3 84.1h.1M128.3 84.1a1.59 1.59 0 0 1 1.6 1.6v8.5a1.59 1.59 0 0 1-1.6 1.6"/>
<path d="M134.1 84.1a1.59 1.59 0 0 0-1.5 1.6v8.5a1.59 1.59 0 0 0 1.5 1.6M134.1 95.8h.1M134.1 84.1h.1M134.1 84.1a1.59 1.59 0 0 1 1.6 1.6v8.5a1.59 1.59 0 0 1-1.6 1.6M140 84.1a1.59 1.59 0 0 0-1.6 1.6v8.5a1.59 1.59 0 0 0 1.6 1.6M140 95.8h.1M140 84.1h.1M140 84.1a1.59 1.59 0 0 1 1.5 1.6v8.5a1.59 1.59 0 0 1-1.5 1.6M144.9 98.3h-2.7l-14.6 8.7M48.7 117.1v19.4M56.8 104.1h29.2M58.2 106.7v5.4"/>
<path d="M58.2 117.1v5.3M65.6 116.6h-2.7v2.7M86.7 104.3l.6-.2h41.2a.87 .87 0 0 1 .9 .8v19.3a.87 .87 0 0 1-.9 .9h-38.9l-3.2-3.1v-17.1zM125.4 120h9.7M125.4 109.2h9.7M136.7 120h1.6M136.7 109.2h1.6M139.9 120h9.7M139.9 109.2h9.7M148.3 103.8v2.7M153 119.7v2.7M47.4 139.2h11.2"/>
<path d="M56.8 125.1h31.4M60.2 139.2h1.6M61.6 122h9.4M62.9 127.8v2.7M63.4 139.2h11.2M72.5 122h1.6M75.7 122h9.4M75.9 133.4a1.59 1.59 0 0 0-1.5 1.5v8.5a1.59 1.59 0 0 0 1.5 1.6M75.9 133.4h.1M75.9 133.4a1.59 1.59 0 0 1 1.6 1.5v8.5a1.59 1.59 0 0 1-1.6 1.6M81.7 133.4a1.59 1.59 0 0 0-1.5 1.5v8.5a1.59 1.59 0 0 0 1.5 1.6M81.7 133.4h.1"/>
<path d="M81.7 133.4a1.59 1.59 0 0 1 1.6 1.5v8.5a1.59 1.59 0 0 1-1.6 1.6M87.6 133.4a1.59 1.59 0 0 0-1.6 1.5v8.5a1.59 1.59 0 0 0 1.6 1.6M87.6 133.4h.1M87.6 133.4a1.59 1.59 0 0 1 1.5 1.5v8.5a1.59 1.59 0 0 1-1.5 1.6M93.4 133.4a1.59 1.59 0 0 0-1.6 1.5v8.5a1.59 1.59 0 0 0 1.6 1.6M93.4 133.4h.1M93.4 133.4a1.59 1.59 0 0 1 1.6 1.5v8.5a1.59 1.59 0 0 1-1.6 1.6M99.2 133.4a1.59 1.59 0 0 0-1.6 1.5v8.5a1.59 1.59 0 0 0 1.6 1.6M99.2 133.4h.1M99.2 133.4a1.59 1.59 0 0 1 1.6 1.5v8.5a1.59 1.59 0 0 1-1.6 1.6M105 133.4a1.59 1.59 0 0 0-1.5 1.5v8.5a1.59 1.59 0 0 0 1.5 1.6M105 133.4h.1"/>
<path d="M105 133.4a1.59 1.59 0 0 1 1.6 1.5v8.5a1.59 1.59 0 0 1-1.6 1.6M110.8 133.4a1.59 1.59 0 0 0-1.5 1.5v8.5a1.59 1.59 0 0 0 1.5 1.6M110.8 133.4h.1M110.8 133.4a1.59 1.59 0 0 1 1.6 1.5v8.5a1.59 1.59 0 0 1-1.6 1.6M116.7 133.4a1.59 1.59 0 0 0-1.6 1.5v8.5a1.59 1.59 0 0 0 1.6 1.6M116.7 133.4h.1M116.7 133.4a1.59 1.59 0 0 1 1.5 1.5v8.5a1.59 1.59 0 0 1-1.5 1.6M122.5 133.4a1.59 1.59 0 0 0-1.6 1.5v8.5a1.59 1.59 0 0 0 1.6 1.6M122.5 133.4h.1M122.5 133.4a1.59 1.59 0 0 1 1.6 1.5v8.5a1.59 1.59 0 0 1-1.6 1.6M128.3 133.4a1.59 1.59 0 0 0-1.6 1.5v8.5a1.59 1.59 0 0 0 1.6 1.6M128.3 133.4h.1"/>
<path d="M128.3 133.4a1.59 1.59 0 0 1 1.6 1.5v8.5a1.59 1.59 0 0 1-1.6 1.6M129.9 125.1h24.4M134.1 133.4a1.59 1.59 0 0 0-1.5 1.5v8.5a1.59 1.59 0 0 0 1.5 1.6M134.1 133.4h.1M134.1 133.4a1.59 1.59 0 0 1 1.6 1.5v8.5a1.59 1.59 0 0 1-1.6 1.6M140 133.4a1.59 1.59 0 0 0-1.6 1.5v8.5a1.59 1.59 0 0 0 1.6 1.6M140 133.4h.1M140 133.4a1.59 1.59 0 0 1 1.5 1.5v8.5a1.59 1.59 0 0 1-1.5 1.6M141.3 133.4h17.7M148.3 122.6v2.7M153 136.1v2.7M157.7 128v2.7"/>
<path d="M69.3 146.4l-5.5 5.6h-4.4M75.9 145h.1M81.7 145h.1M87.6 145h.1M88 156.5h2.7M93.4 145h.1M93.4 140.5v6.3M93.4 148.4v1.6M93.4 151.6v6.2M94.7 154.6h3.2v3.7h-3.2zM99.2 145h.1M99.2 140.5v6.3"/>
<path d="M99.2 148.4v1.6M99.2 151.6v6.2M101.9 156.5h2.7M105 145h.1M110.8 145h.1M112.8 151.8h2.7M116.7 145h.1M118.2 144.8v8.3M120.9 144.8v8.3M122.5 145h.1M123.6 151.8h2.7M128.3 145h.1"/>
<path d="M133 156.5h2.7M134.1 145h.1M138.4 144.8v13M140 145h.1M141.3 145h17.7M141.5 144.8v13M144.2 156.5h2.7M157.7 147.7v2.7"/>
<circle cx="91.8" cy="109.2" r="1.46"/>
<circle cx="91.8" cy="119.9" r="1.46"/>
<circle cx="102.6" cy="119.9" r="1.46"/>
<circle cx="102.6" cy="109.2" r="1.46"/>
<circle cx="113.3" cy="119.9" r="1.46"/>
<circle cx="113.3" cy="109.2" r="1.46"/>
<circle cx="124.1" cy="119.9" r="1.46"/>
<circle cx="124.1" cy="109.2" r="1.46"/>
<circle cx="76" cy="151.8" r="2.01"/>
</g>
<g fill="none" stroke="#000" stroke-width=".36">
<path d="M56.4 175.3h103M56.4 171.4h103v50.5h-103zM56.4 179.2h103M102.7 179.2v42.7M111.8 171.4v50.5M127.7 175.3v3.9M143.6 175.3v3.9M56.4 198.6h103M56.4 186.9h103M56.4 183.1h103M56.4 190.8h103M56.4 194.7h103"/>
<path d="M127.7 183.1v7.7M127.7 194.7v27.2M143.6 183.1v7.7M143.6 194.7v27.2M56.4 202.5h103M56.4 214.2h103M56.4 206.4h103M56.4 218h103M56.4 210.3h103"/>
</g>
<g fill="#000">
<path d="M86.4 67.9l2.8-.4v.9zM99.9 72.2l2.7 .5-2.7 .4zM113.3 72.7l2.7-.5v.9zM126.7 67.5l2.7 .4-2.7 .5zM48.7 90l.5 2.6h-.9zM71.3 81l.8 7.9h-.8zM71.3 81l.8 .8v7.1zM72.1 81.8l7-.8v.8zM71.3 81h7.8l-7 .8zM136.8 81h7.8l-7.8 .8zM136.8 81.8l7.8-.8-.8 .8zM143.8 81.8l.8 7.1h-.8z"/>
<path d="M143.8 81.8l.8-.8v7.9zM58.2 104.1l.4 2.6h-.9zM62.4 119.3h1l-.5 2.7zM125.3 108.4l2.1-1.7 .5 .7zM147.8 106.5h.9l-.4 2.7zM48.3 136.5h.9l-.5 2.7zM57.7 122.4h.9l-.4 2.7zM62.9 125.1l.5 2.7h-1zM148.3 120l.4 2.6h-.9zM153 133.4l.4 2.7h-.9zM152.5 122.4h.9l-.4 2.7zM157.2 130.7h1l-.5 2.7z"/>
<path d="M69 146.1l2.2-1.6-1.6 2.2zM71.3 140.3l.8 7-.8 .8zM71.3 140.3h.8v7zM75 153.6h1.8zM75.1 149.9l1.9 .1zM75.1 153.6l1.5 .1zM75.1 153.6h1.7zM75.1 149.9h1.7zM75.3 149.9h1.5zM75.3 153.7l1.2 .1zM75.3 153.7h1.3zM75.3 149.9h1.3z"/>
<path d="M75.5 149.8l1.1 .1zM75.5 153.8h.7zM75.5 153.8h1zM75.5 149.8h1zM75.7 149.8h.8zM75.7 153.8h.5zM75.7 149.8h.5zM71.3 148.1l7.8-.8v.8zM71.3 148.1l.8-.8h7zM90.7 156l2.7 .5-2.7 .4zM99.2 156.5l2.7-.5v.9zM115.5 151.3l2.7 .5-2.7 .4z"/>
<path d="M120.9 151.8l2.7-.5v.9zM135.7 156l2.7 .5-2.7 .4zM136.8 147.3h7l-7 .8zM136.8 148.1l7-.8 .8 .8zM143.8 140.3l.8 7.8-.8-.8zM141.5 156.5l2.7-.5v.9zM143.8 140.3h.8v7.8zM157.7 145l.5 2.7h-1z"/>
</g>
<g fill="none" stroke="#000" stroke-width=".2">
<path d="M26.1 50.9h163.7M26.2 50.8v9.7M189.7 50.8v9.7M26.1 60.4h163.7M74 151.5h4M74 151.7h4M74 152.1h4M74 152.3h4M74 151.3h4M74 151.1h3.9M74 152.5h3.9M74.1 152.6h3.8"/>
<path d="M74.1 151h3.8M74.2 150.8h3.6M74.2 152.8h3.6M74.3 153h3.4M74.3 150.6h3.4M74.4 153.1h3.2M74.4 150.5h3.2M74.5 153.3h2.9M74.5 150.3h2.9M74.6 150.2h2.7M74.6 153.4h2.7M74.8 153.5h2.4"/>
<path d="M74.8 150.1h2.4M75 150h2M75 153.6h2"/>
</g>
<path d="M74 151.9h4" fill="none" stroke="#000" stroke-width=".21"/>
<g font-size="3.9">
<text x="26.4" y="43.5">24-Lead Very Thin Plastic Dual Flat, No Lead Package (QWB) - 8.5x6x1.0 mm Body</text>
<text x="26.4" y="48.1">[VDFN] With Stepped Wettable Flanks; 24L SSOP Drop-In Replacement</text>
<text x="76.5" y="169.2">RECOMMENDED LAND PATTERN</text>
</g>
<g font-size="3.2">
<text x="28.4" y="54.7">Note:</text>
<text x="41.1" y="58.3">http://www.microchip.com/packaging</text>
<text x="41.1" y="54.7">For the most current package drawings, please see the Microchip Packaging Specification located at</text>
</g>
<g font-size="2.9">
<text x="89" y="178.3">Dimension Limits</text>
<text x="104.3" y="174.4">Units</text>
<text x="117.1" y="178.3">MIN</text>
<text x="126" y="174.4">MILLIMETERS</text>
<text x="132.3" y="178.3">NOM</text>
<text x="148.4" y="178.3">MAX</text>
<text x="57.3" y="182.2">Contact Pitch</text>
<text x="106.3" y="182.2">E</text>
<text x="129.5" y="182.2">0.65 BSC</text>
<text x="57.3" y="186">Center Pad Width</text>
<text x="57.3" y="189.9">Center Pad Length</text>
<text x="105.5" y="189.9">Y2</text>
<text x="105.5" y="186">X2</text>
<text x="148.7" y="189.9">2.35</text>
<text x="148.7" y="186">4.80</text>
<text x="57.3" y="197.7">Contact Pad Spacing</text>
<text x="57.3" y="193.8">Center Pad Corner Chamfer</text>
<text x="105.2" y="193.8">CH</text>
<text x="106.2" y="197.7">C</text>
<text x="129.6" y="193.8">0.35 REF</text>
<text x="132.8" y="197.7">5.50</text>
<text x="57.3" y="201.6">Contact Pad Width (Xnn)</text>
<text x="105.5" y="201.6">X1</text>
<text x="148.7" y="201.6">0.35</text>
<text x="57.3" y="205.5">Contact Pad Length (Xnn)</text>
<text x="57.3" y="209.4">Contact Pad to Center Pad (Xnn)</text>
<text x="105.3" y="209.4">G1</text>
<text x="105.5" y="205.5">Y1</text>
<text x="116.9" y="209.4">0.93</text>
<text x="148.7" y="205.5">1.30</text>
<text x="57.3" y="213.2">Contact Pad to Contact Pad (Xnn)</text>
<text x="105.3" y="213.2">G2</text>
<text x="116.9" y="213.2">0.30</text>
<text x="57.3" y="217.1">Thermal Via Diameter</text>
<text x="57.3" y="221">Thermal Via Pitch</text>
<text x="105.3" y="221">EV</text>
<text x="106.3" y="217.1">V</text>
<text x="132.8" y="217.1">0.33</text>
<text x="132.8" y="221">1.20</text>
<text x="34" y="224.3">Notes:</text>
<text x="34" y="228.9">1. Dimensioning and tolerancing per ASME Y14.5M</text>
<text x="43.6" y="232.9">BSC: Basic Dimension. Theoretically exact value shown without tolerances.</text>
<text x="43.6" y="237">REF: Reference Dimension, usually without tolerance, for information purposes only.</text>
<text x="34" y="241">2. For best soldering results, thermal vias, if used, should be filled or tented to avoid solder loss during</text>
<text x="38.1" y="244.3">reflow process</text>
<text x="106.4" y="251.7">Microchip Technology Drawing C04-23554 Rev C</text>
<text x="26.6" y="261.3">© 2022 Microchip Technology Inc.</text>
</g>
<g font-size="2.7">
<text x="106.3" y="68.9">X2</text>
<text x="106" y="73.6">EV</text>
<text x="146.3" y="99.2">ØV</text>
<text x="47.7" y="115.5">C</text>
<text x="56.6" y="115.5">Y2</text>
<text x="67" y="117.2">2X (CH)</text>
<text x="146.3" y="115.5">EV</text>
<text x="151.3" y="130.2">G1</text>
<text x="156.3" y="140.2">Y1</text>
<text x="40.2" y="152.9">SILK SCREEN</text>
<text x="107.8" y="152.7">G2</text>
<text x="95.4" y="157.5">E</text>
<text x="148.4" y="157.5">X1</text>
</g>
<g font-size="2.1">
<text x="74.7" y="83.8">24</text>
<text x="75.3" y="147">1</text>
<text x="81.2" y="147">2</text>
</g>
</svg>
